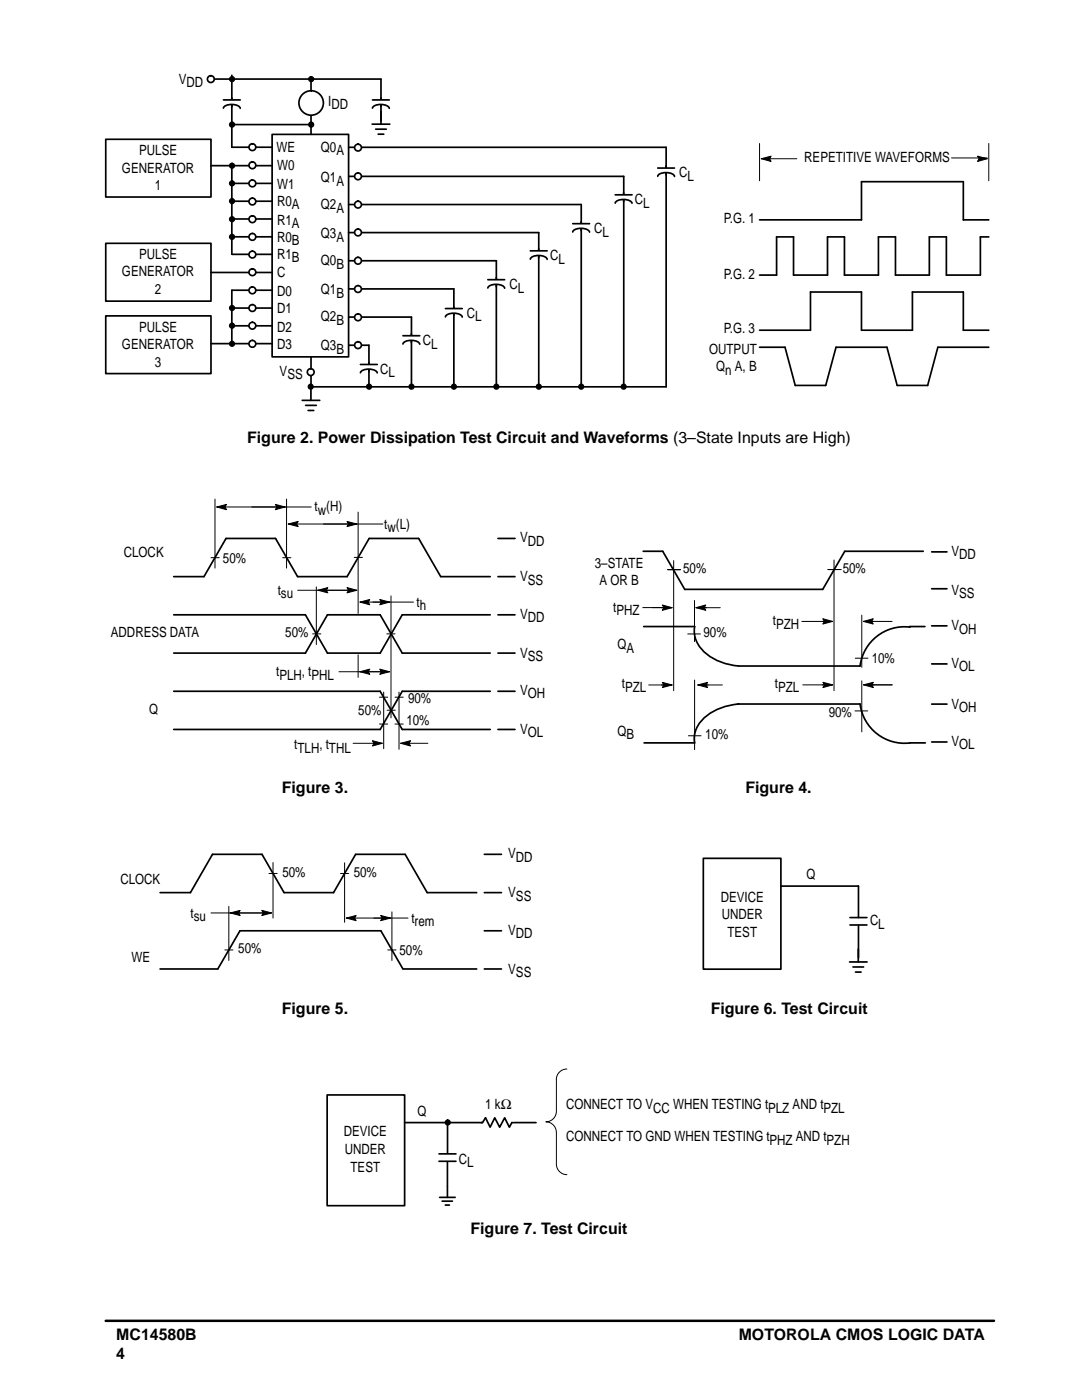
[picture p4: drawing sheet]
<svg xmlns="http://www.w3.org/2000/svg" width="216mm" height="279mm" viewBox="0 0 216 279" stroke-linecap="round" stroke-linejoin="round" font-family="sans-serif">
<path d="M21.1 263.6h177.2" fill="none" stroke="#000" stroke-width=".5"/>
<path d="M42.1 33.1h12.2M46.3 29.4h8M46.3 36.6h8M42.1 54.4h12.2M46.3 40.2h8M46.3 43.7h8M46.3 47.3h8M46.3 57.9h8M46.3 50.8h8M42.1 68.6h12.2M46.3 61.5h8M46.3 65h8" fill="none" stroke="#000" stroke-width=".34"/>
<path d="M54.3 26.8h15.3v44.4h-15.3z" fill-rule="evenodd" fill="#fff"/>
<path d="M62.1 15.7v11.1M54.3 26.8h15.3v44.4h-15.3zM69.6 29.4h63.3M69.6 35.2h54.9M21.1 48.6h21v11.5h-21zM46.3 57.9v10.7M69.6 40.8h46.4M69.6 46.4h37.9M69.6 52h29.4M69.6 57.7h21M69.6 63.3h12.5M69.6 68.9h4" fill="none" stroke="#000" stroke-width=".34"/>
<circle cx="62.1" cy="20.5" r="2.44" fill="#fff"/>
<g fill="none" stroke="#000" stroke-width=".34">
<path d="M46.3 15v14.4M21.1 27.8h21v11.5h-21zM46.3 32.7v18.1M46.3 24.9h15.2M21.1 63h21v11.6h-21zM62.1 71.2v6.1"/>
<circle cx="62.1" cy="20.5" r="2.44"/>
</g>
<path d="M44.6 19.9h3.4v.9h-3.4z" fill-rule="evenodd" fill="#fff"/>
<path d="M42.1 15.8h33.9M44.6 19.9h3.3M44.6 21.6a2.08 2.08 0 0 1 2.6-.6l.6 .4 .1 .2M60.3 79.9h3.5M62 77.3v2.6M73.6 72.3v1.8M73.6 68.9v8.3M61 80.9h2.1M61.5 81.9h1.1" fill="none" stroke="#000" stroke-width=".34"/>
<path d="M72 72.7h3.3v1h-3.3z" fill-rule="evenodd" fill="#fff"/>
<path d="M62 77.2h70.9M71.9 74.4a2.07 2.07 0 0 1 2.7-.6l.6 .4 .1 .2M71.9 72.7h3.4M82.1 66.6v1.8M82.1 63.3v13.9" fill="none" stroke="#000" stroke-width=".34"/>
<path d="M80.4 67h3.4v.9h-3.4z" fill-rule="evenodd" fill="#fff"/>
<path d="M90.6 57.7v19.5M80.4 68.7a2.08 2.08 0 0 1 2.7-.6l.6 .4 .1 .2M80.4 67h3.4" fill="none" stroke="#000" stroke-width=".34"/>
<path d="M88.9 61.6h3.4v.9h-3.4z" fill-rule="evenodd" fill="#fff"/>
<path d="M99 52v25.2M88.9 63.2a2.08 2.08 0 0 1 2.6-.5l.6 .3 .1 .3M88.9 61.6h3.3" fill="none" stroke="#000" stroke-width=".34"/>
<path d="M97.4 55.8h3.4v.9h-3.4z" fill-rule="evenodd" fill="#fff"/>
<path d="M97.3 57.5a2.08 2.08 0 0 1 2.7-.6l.6 .4 .1 .2M97.3 55.8h3.4M107.5 46.4v30.8" fill="none" stroke="#000" stroke-width=".34"/>
<path d="M105.9 50.1h3.3v.9h-3.3z" fill-rule="evenodd" fill="#fff"/>
<path d="M105.8 51.7a2.08 2.08 0 0 1 2.7-.6l.6 .4 .1 .3M105.8 50.1h3.4M116 40.8v36.4" fill="none" stroke="#000" stroke-width=".34"/>
<path d="M114.3 44.6h3.4v1h-3.4z" fill-rule="evenodd" fill="#fff"/>
<path d="M124.5 35.2v42M114.3 46.3a2.07 2.07 0 0 1 2.6-.6l.6 .4 .1 .2M114.3 44.6h3.3" fill="none" stroke="#000" stroke-width=".34"/>
<path d="M122.8 38.9h3.4v.9h-3.4z" fill-rule="evenodd" fill="#fff"/>
<path d="M122.8 38.9h3.3M132.9 33.1v1.8M132.9 29.4v47.8M122.8 40.5a2.07 2.07 0 0 1 2.6-.5l.6 .3 .1 .3" fill="none" stroke="#000" stroke-width=".34"/>
<path d="M131.3 33.5h3.3v.9h-3.3z" fill-rule="evenodd" fill="#fff"/>
<path d="M76 15.8v9M74.3 24.8h3.5M75 25.8h2.1M75.5 26.8h1.1M131.2 35.2a2.08 2.08 0 0 1 2.7-.6l.6 .4 .1 .2M131.2 33.5h3.4" fill="none" stroke="#000" stroke-width=".34"/>
<path d="M74.4 19.9h3.3v.9h-3.3z" fill-rule="evenodd" fill="#fff"/>
<g fill="none" stroke="#000" stroke-width=".34">
<path d="M74.3 19.9h3.4M74.3 21.6a2.08 2.08 0 0 1 2.7-.6l.6 .4 .1 .2M151.6 43.9h20.3v-7.6h20.3v7.6h5.1M197.3 47.3h-1.7v7.6h-6.8v-7.6h-3.4v7.6h-6.7v-7.6h-3.4v7.6h-6.8v-7.6h-3.4v7.6h-6.8v-7.6h-3.3v7.6h-3.4M151.6 69.3h5l2.1 7.6h6.1l2-7.6h10.2l2 7.6h6.1l2-7.6h10.2M151.6 65.9h10.1v-7.6h10.2v7.6h10.2v-7.6h10.1v7.6h5.1M34.7 115.1h6l4.4-7.6h9.9l4.4 7.6h9.9l4.4-7.6h9.8l4.4 7.6h9.9M99.4 107.5h3.4M99.4 115.1h3.4M128.3 110h3.9l4.4 7.6h27.6l4.4-7.6h15.6M185.9 117.5h3.1M185.9 110.1h3.1"/>
<path d="M34.7 130.3h26.2l4.4-7.6h10.6l4.4 7.6h17.5M34.7 122.7h26.2l4.4 7.6h10.6l4.4-7.6h17.5M34.7 138h41.2l4.4 7.6h17.5M97.8 138h-17.5l-4.4 7.6h-41.2M99.4 122.7h3.4M99.4 130.3h3.4M99.4 138h3.4M128.4 125h10.2M138.6 125a5.9 5.9 0 0 0 3.3 6.2 12.3 12.3 0 0 0 5.5 1.7h24.2a8.9 8.9 0 0 1 10-7.7M181.5 125h3.1M185.9 124.9h3.1M185.9 132.5h3.1"/>
<path d="M99.4 145.6h3.4M128.5 148.3h10.1M147.2 140.5h24.4a8.9 8.9 0 0 0 10 7.8h3M147.4 140.5a10.5 10.5 0 0 0-8.1 4.2 4.9 4.9 0 0 0-.7 3.6M185.9 148.1h3.1M185.9 140.5h3.1M31.9 178.1h6.1l4.4-7.6h9.9l4.4 7.6h9.9l4.4-7.6h9.8l4.4 7.6h9.9M96.6 170.5h3.5M96.6 178.1h3.5M140.3 171.3h15.5v22.1h-15.5zM155.8 176.8h15.5v6.3M31.9 193.4h11.6l4.4-7.6h28.1l4.4 7.6"/>
<path d="M80.5 193.4h14.6M96.6 185.8h3.5M96.6 193.4h3.5M169.6 184.6h3.4M169.6 183.1h3.4M171.3 184.7v6.4M65.3 218.5h15.4v22.1h-15.4zM80.7 224h19.6M87.6 231.8h3.4M87.6 230.3h3.4M87.7 239h3.1M88.2 239.7h2.1"/>
<path d="M89.3 231.9v7.1M89.3 224v6.1M96.3 224l.6-.9 .9 1.9 .9-1.9 1 1.9 1-1.9 .9 1.9 .5-1h.3M102.6 224h4.4M88.9 240.5h.8"/>
</g>
<g fill="none" stroke="#000" stroke-width=".2">
<path d="M151.6 28.6v7.5M151.9 31.7l2-.5-.3 .5 .3 .5zM151.9 31.7h7.1M195.1 31.2l1.9 .5-1.9 .5 .3-.5zM197.3 28.6v7.5M42.9 99.6v13.8M57.2 99.6v13.8M42.1 111.3h1.6M43.2 101.2l2-.5-.3 .5 .3 .5zM43.2 101.2h18.9M54.9 100.7l2 .5-2 .5 .3-.5zM56.4 111.3h1.6"/>
<path d="M57.5 104.6l2-.5-.3 .5 .3 .5zM57.5 104.6h18.9M59.4 117.8h11.8M63.1 117.1v11.5M63.5 117.8l1.9-.5-.3 .5 .3 .5zM69.2 104.1l2 .5-2 .5 .3-.5zM69.2 117.3l2 .5-2 .5 .3-.5zM70.7 111.2h1.6M71.5 102.2v20.2M75.8 119.6l1.9 .6-1.9 .5 .3-.5zM78 118.9v24.4M133.2 113.7h2.6"/>
<path d="M134.4 111.9v25.9M138.6 119.8v8.2M165.2 113.7h2.6M166.4 111.8v26M62.4 126.5h1.6M67.6 134.1h10.1M71.5 130.7v4.5M71.8 120.2l2-.6-.3 .6 .3 .5zM71.8 134.1l2-.6-.3 .6 .3 .5zM71.8 120.2h10.7M75.7 139.1h1.7M75.8 133.5l1.9 .6-1.9 .5 .3-.5z"/>
<path d="M76.6 138.1v11.3M77.2 126.5h1.6M78.8 139.1h1.7M79.6 138.1v11.4M128.3 121.3h5.8M129.4 136.7h4.7M132.2 120.7l1.9 .6-1.9 .5 .3-.5zM132.2 136.2l1.9 .5-1.9 .5 .3-.5zM137.2 126.5h2.6M138.6 135.7v13.9M138.9 121.3l1.9-.6-.3 .6 .3 .5zM138.9 121.3h4.8"/>
<path d="M139.2 136.7l2-.5-.3 .5 .3 .5zM139.2 136.7h4.9M160 124h6.1M160.2 136.7h6M164.2 123.5l1.9 .5-1.9 .5 .3-.5zM164.2 136.2l2 .5-2 .5 .3-.5zM170.7 131.4h2.5M172 122.8v10.4M172 135.9v10.2M172.3 124l1.9-.5-.3 .5 .3 .5zM172.3 124h5.7M172.3 136.7l2-.5-.3 .5 .3 .5z"/>
<path d="M172.3 136.7h5.7M70.5 148.3h5.8M74.3 147.8l2 .5-2 .6 .3-.6zM75.7 144.5h1.7M77.2 141.7h1.7M78.8 144.5h1.7M79.9 148.3l2-.5-.3 .5 .3 .6zM79.9 148.3h5.5M137.4 146.8h2.5M170.6 141.9h2.5M53.7 174.3h1.6M54.5 172.1v11.1"/>
<path d="M67.9 174.3h1.7M68.8 172.2v11.9M42.1 182.2h12.1M44.9 189.6h1.6M45.7 180.9v10.8M45.9 182.2l2-.5-.3 .5 .3 .5zM52.2 181.7l2 .5-2 .5 .3-.5zM69.1 183.2l2-.5-.3 .5 .3 .5zM69.1 183.2h12.3M76 182.7l1.9 .5-1.9 .5 .3-.5zM77.4 189.6h1.6M78.2 182v9.7"/>
<path d="M113.1 213.3a2.09 2.09 0 0 0-2.1 2.1v6.4a2.09 2.09 0 0 1-2.1 2.1 2.13 2.13 0 0 1 2.1 2.1v6.3a2.11 2.11 0 0 0 2.1 2.1"/>
</g>
<g fill="#000">
<path d="M151.9 31.7l2-.5-.3 .5 .3 .5z" fill-rule="evenodd"/>
<path d="M195.1 31.2l1.9 .5-1.9 .5 .3-.5z" fill-rule="evenodd"/>
<path d="M43.2 101.2l2-.5-.3 .5 .3 .5z" fill-rule="evenodd"/>
<path d="M54.9 100.7l2 .5-2 .5 .3-.5z" fill-rule="evenodd"/>
<path d="M57.5 104.6l2-.5-.3 .5 .3 .5z" fill-rule="evenodd"/>
<path d="M63.5 117.8l1.9-.5-.3 .5 .3 .5z" fill-rule="evenodd"/>
<path d="M69.2 104.1l2 .5-2 .5 .3-.5z" fill-rule="evenodd"/>
<path d="M69.2 117.3l2 .5-2 .5 .3-.5z" fill-rule="evenodd"/>
<path d="M71.8 120.2l2-.6-.3 .6 .3 .5z" fill-rule="evenodd"/>
<path d="M71.8 134.1l2-.6-.3 .6 .3 .5z" fill-rule="evenodd"/>
<path d="M75.8 119.6l1.9 .6-1.9 .5 .3-.5z" fill-rule="evenodd"/>
<path d="M75.8 133.5l1.9 .6-1.9 .5 .3-.5z" fill-rule="evenodd"/>
<path d="M132.2 120.7l1.9 .6-1.9 .5 .3-.5z" fill-rule="evenodd"/>
<path d="M132.2 136.2l1.9 .5-1.9 .5 .3-.5z" fill-rule="evenodd"/>
<path d="M138.9 121.3l1.9-.6-.3 .6 .3 .5z" fill-rule="evenodd"/>
<path d="M139.2 136.7l2-.5-.3 .5 .3 .5z" fill-rule="evenodd"/>
<path d="M164.2 123.5l1.9 .5-1.9 .5 .3-.5z" fill-rule="evenodd"/>
<path d="M164.2 136.2l2 .5-2 .5 .3-.5z" fill-rule="evenodd"/>
<path d="M172.3 124l1.9-.5-.3 .5 .3 .5z" fill-rule="evenodd"/>
<path d="M172.3 136.7l2-.5-.3 .5 .3 .5z" fill-rule="evenodd"/>
<path d="M74.3 147.8l2 .5-2 .6 .3-.6z" fill-rule="evenodd"/>
<path d="M79.9 148.3l2-.5-.3 .5 .3 .6z" fill-rule="evenodd"/>
<path d="M45.9 182.2l2-.5-.3 .5 .3 .5z" fill-rule="evenodd"/>
<path d="M52.2 181.7l2 .5-2 .5 .3-.5z" fill-rule="evenodd"/>
<path d="M69.1 183.2l2-.5-.3 .5 .3 .5z" fill-rule="evenodd"/>
<path d="M76 182.7l1.9 .5-1.9 .5 .3-.5z" fill-rule="evenodd"/>
</g>
<path d="M96.3 223.4h5.8v1.3h-5.8z" fill-rule="evenodd" fill="#fff" stroke="#fff" stroke-width=".34"/>
<circle cx="46.3" cy="15.8" r=".49" fill="#000" stroke="#000" stroke-width=".26"/>
<circle cx="42.1" cy="15.8" r=".68" fill="#fff"/>
<circle cx="42.1" cy="15.8" r=".68" fill="none" stroke="#000" stroke-width=".34"/>
<g fill="#000" stroke="#000" stroke-width=".26">
<circle cx="62.1" cy="15.8" r=".49"/>
<circle cx="46.3" cy="24.9" r=".49"/>
<circle cx="62.1" cy="24.9" r=".49"/>
</g>
<circle cx="50.4" cy="29.4" r=".68" fill="#fff"/>
<circle cx="50.4" cy="29.4" r=".68" fill="none" stroke="#000" stroke-width=".34"/>
<circle cx="50.4" cy="33" r=".68" fill="#fff"/>
<circle cx="50.4" cy="33" r=".68" fill="none" stroke="#000" stroke-width=".34"/>
<circle cx="50.4" cy="36.6" r=".68" fill="#fff"/>
<circle cx="50.4" cy="36.6" r=".68" fill="none" stroke="#000" stroke-width=".34"/>
<circle cx="50.4" cy="40.2" r=".68" fill="#fff"/>
<circle cx="50.4" cy="40.2" r=".68" fill="none" stroke="#000" stroke-width=".34"/>
<circle cx="50.4" cy="43.7" r=".68" fill="#fff"/>
<circle cx="50.4" cy="43.7" r=".68" fill="none" stroke="#000" stroke-width=".34"/>
<circle cx="50.4" cy="47.3" r=".68" fill="#fff"/>
<circle cx="50.4" cy="47.3" r=".68" fill="none" stroke="#000" stroke-width=".34"/>
<circle cx="50.4" cy="50.8" r=".68" fill="#fff"/>
<circle cx="50.4" cy="50.8" r=".68" fill="none" stroke="#000" stroke-width=".34"/>
<circle cx="50.4" cy="54.3" r=".68" fill="#fff"/>
<circle cx="50.4" cy="54.3" r=".68" fill="none" stroke="#000" stroke-width=".34"/>
<circle cx="50.4" cy="57.9" r=".68" fill="#fff"/>
<circle cx="50.4" cy="57.9" r=".68" fill="none" stroke="#000" stroke-width=".34"/>
<g fill="#000" stroke="#000" stroke-width=".26">
<circle cx="46.3" cy="33.1" r=".49"/>
<circle cx="46.3" cy="36.6" r=".49"/>
<circle cx="46.3" cy="47.3" r=".49"/>
<circle cx="46.3" cy="40.1" r=".49"/>
<circle cx="46.3" cy="43.7" r=".49"/>
</g>
<circle cx="50.4" cy="61.5" r=".68" fill="#fff"/>
<circle cx="50.4" cy="61.5" r=".68" fill="none" stroke="#000" stroke-width=".34"/>
<circle cx="50.4" cy="65" r=".68" fill="#fff"/>
<circle cx="50.4" cy="65" r=".68" fill="none" stroke="#000" stroke-width=".34"/>
<circle cx="50.4" cy="68.6" r=".68" fill="#fff"/>
<circle cx="50.4" cy="68.6" r=".68" fill="none" stroke="#000" stroke-width=".34"/>
<g fill="#000" stroke="#000" stroke-width=".26">
<circle cx="46.3" cy="65" r=".49"/>
<circle cx="46.3" cy="68.6" r=".49"/>
<circle cx="46.3" cy="61.5" r=".49"/>
</g>
<circle cx="62" cy="74.3" r=".68" fill="#fff"/>
<circle cx="62" cy="74.3" r=".68" fill="none" stroke="#000" stroke-width=".34"/>
<circle cx="62" cy="77.2" r=".49" fill="#000" stroke="#000" stroke-width=".26"/>
<circle cx="71.4" cy="29.5" r=".68" fill="#fff"/>
<circle cx="71.4" cy="29.5" r=".68" fill="none" stroke="#000" stroke-width=".34"/>
<circle cx="71.4" cy="35.2" r=".68" fill="#fff"/>
<circle cx="71.4" cy="35.2" r=".68" fill="none" stroke="#000" stroke-width=".34"/>
<circle cx="71.4" cy="40.8" r=".68" fill="#fff"/>
<circle cx="71.4" cy="40.8" r=".68" fill="none" stroke="#000" stroke-width=".34"/>
<circle cx="71.4" cy="46.4" r=".68" fill="#fff"/>
<circle cx="71.4" cy="46.4" r=".68" fill="none" stroke="#000" stroke-width=".34"/>
<circle cx="71.4" cy="52" r=".68" fill="#fff"/>
<circle cx="71.4" cy="52" r=".68" fill="none" stroke="#000" stroke-width=".34"/>
<circle cx="71.4" cy="57.7" r=".68" fill="#fff"/>
<circle cx="71.4" cy="57.7" r=".68" fill="none" stroke="#000" stroke-width=".34"/>
<circle cx="71.4" cy="63.3" r=".68" fill="#fff"/>
<circle cx="71.4" cy="63.3" r=".68" fill="none" stroke="#000" stroke-width=".34"/>
<circle cx="71.4" cy="68.9" r=".68" fill="#fff"/>
<g fill="none" stroke="#000" stroke-width=".34">
<path d="M169.5 192h3.5M170.2 193h2.1M170.7 194h1.1M171.3 189.4v2.6"/>
<circle cx="71.4" cy="68.9" r=".68"/>
</g>
<g fill="#000" stroke="#000" stroke-width=".26">
<circle cx="73.6" cy="77.2" r=".49"/>
<circle cx="82.1" cy="77.2" r=".49"/>
<circle cx="90.6" cy="77.2" r=".49"/>
<circle cx="99" cy="77.2" r=".49"/>
<circle cx="107.5" cy="77.2" r=".49"/>
<circle cx="116" cy="77.2" r=".49"/>
<circle cx="124.4" cy="77.2" r=".49"/>
<circle cx="89.3" cy="224" r=".49"/>
</g>
<path d="M189.9 31.5h7.1" fill="none" stroke="#000" stroke-width=".2"/>
<g font-size="3.2">
<text x="49.3" y="88.4">Figure 2. Power Dissipation Test Circuit and Waveforms (3–State Inputs are High)</text>
<text x="56.2" y="158.2">Figure 3.</text>
<text x="148.7" y="158.2">Figure 4.</text>
<text x="56.2" y="202.3">Figure 5.</text>
<text x="141.8" y="202.3">Figure 6. Test Circuit</text>
<text x="93.9" y="246.3">Figure 7. Test Circuit</text>
<text x="23.2" y="267.4">MC14580B</text>
<text x="147.4" y="267.4">MOTOROLA CMOS LOGIC DATA</text>
<text x="23.2" y="271.2">4</text>
</g>
<g font-size="2.8">
<text x="35.7" y="16.7">VDD</text>
<text x="65.5" y="21.1">IDD</text>
<text x="24.3" y="34.4">GENERATOR</text>
<text x="27.8" y="30.9">PULSE</text>
<text x="55.2" y="30.3">WE</text>
<text x="55.3" y="34">W0</text>
<text x="64" y="30.3">Q0A</text>
<text x="135.5" y="35.3">CL</text>
<text x="160.5" y="32.3">REPETITIVE WAVEFORMS</text>
<text x="30.9" y="37.9">1</text>
<text x="55.3" y="37.7">W1</text>
<text x="55.3" y="41.1">R0A</text>
<text x="64" y="36.4">Q1A</text>
<text x="64" y="41.8">Q2A</text>
<text x="126.7" y="40.8">CL</text>
<text x="55.3" y="44.8">R1A</text>
<text x="64" y="47.5">Q3A</text>
<text x="118.6" y="46.5">CL</text>
<text x="144.4" y="44.5">P.G. 1</text>
<text x="27.8" y="51.6">PULSE</text>
<text x="55.3" y="48.2">R0B</text>
<text x="55.3" y="51.6">R1B</text>
<text x="64" y="53">Q0B</text>
<text x="109.8" y="51.9">CL</text>
<text x="24.3" y="55.1">GENERATOR</text>
<text x="30.9" y="58.6">2</text>
<text x="55.3" y="55.3">C</text>
<text x="55.3" y="59.1">D0</text>
<text x="64" y="58.7">Q1B</text>
<text x="101.6" y="57.7">CL</text>
<text x="144.4" y="55.7">P.G. 2</text>
<text x="55.3" y="62.4">D1</text>
<text x="64" y="64.1">Q2B</text>
<text x="93.2" y="63.5">CL</text>
<text x="24.3" y="69.7">GENERATOR</text>
<text x="27.8" y="66.2">PULSE</text>
<text x="55.3" y="66.2">D2</text>
<text x="55.3" y="69.6">D3</text>
<text x="64" y="69.9">Q3B</text>
<text x="84.4" y="68.9">CL</text>
<text x="141.5" y="70.6">OUTPUT</text>
<text x="144.4" y="66.5">P.G. 3</text>
<text x="30.9" y="73.2">3</text>
<text x="55.8" y="75">VSS</text>
<text x="75.9" y="74.6">CL</text>
<text x="142.9" y="74.1">Qn A, B</text>
<text x="62.8" y="102.1">tw(H)</text>
<text x="76.7" y="105.5">tw(L)</text>
<text x="24.7" y="111.2">CLOCK</text>
<text x="44.5" y="112.3">50%</text>
<text x="103.8" y="108.2">VDD</text>
<text x="118.7" y="113.3">3–STATE</text>
<text x="189.9" y="110.9">VDD</text>
<text x="55.4" y="118.7">tsu</text>
<text x="103.8" y="116">VSS</text>
<text x="119.6" y="116.8">A OR B</text>
<text x="136.3" y="114.3">50%</text>
<text x="168.2" y="114.3">50%</text>
<text x="189.9" y="118.7">VSS</text>
<text x="83.1" y="121.1">th</text>
<text x="103.8" y="123.4">VDD</text>
<text x="122.4" y="122.1">tPHZ</text>
<text x="154.2" y="124.8">tPZH</text>
<text x="189.9" y="125.8">VOH</text>
<text x="22.1" y="127.2">ADDRESS DATA</text>
<text x="56.9" y="127.2">50%</text>
<text x="103.8" y="131.2">VSS</text>
<text x="123.2" y="129.5">QA</text>
<text x="140.4" y="127.2">90%</text>
<text x="55.1" y="135">tPLH, tPHL</text>
<text x="124.1" y="137.3">tPZL</text>
<text x="154.6" y="137.3">tPZL</text>
<text x="173.9" y="132.2">10%</text>
<text x="189.9" y="133.3">VOL</text>
<text x="29.8" y="142.4">Q</text>
<text x="71.5" y="142.8">50%</text>
<text x="81.4" y="140.4">90%</text>
<text x="103.8" y="138.7">VOH</text>
<text x="165.4" y="143.1">90%</text>
<text x="189.9" y="141.4">VOH</text>
<text x="58.7" y="149.5">tTLH, tTHL</text>
<text x="81.1" y="144.8">10%</text>
<text x="103.8" y="146.5">VOL</text>
<text x="123.2" y="146.8">QB</text>
<text x="140.7" y="147.5">10%</text>
<text x="189.9" y="148.9">VOL</text>
<text x="101.4" y="171.3">VDD</text>
<text x="24" y="176.4">CLOCK</text>
<text x="56.3" y="175">50%</text>
<text x="70.6" y="175">50%</text>
<text x="101.4" y="179.1">VSS</text>
<text x="143.8" y="179.9">DEVICE</text>
<text x="160.9" y="175.5">Q</text>
<text x="38" y="183.1">tsu</text>
<text x="82.1" y="184.2">trem</text>
<text x="144" y="183.4">UNDER</text>
<text x="173.6" y="184.7">CL</text>
<text x="26.3" y="191.9">WE</text>
<text x="47.5" y="190.3">50%</text>
<text x="79.7" y="190.6">50%</text>
<text x="101.4" y="186.5">VDD</text>
<text x="145.2" y="186.9">TEST</text>
<text x="101.4" y="194.3">VSS</text>
<text x="96.8" y="221.4">1 kΩ</text>
<text x="112.9" y="221.4">CONNECT TO VCC WHEN TESTING tPLZ AND tPZL</text>
<text x="68.6" y="226.8">DEVICE</text>
<text x="83.3" y="222.7">Q</text>
<text x="112.9" y="227.8">CONNECT TO GND WHEN TESTING tPHZ AND tPZH</text>
<text x="68.8" y="230.3">UNDER</text>
<text x="69.9" y="233.8">TEST</text>
<text x="91.6" y="232.2">CL</text>
</g>
</svg>
